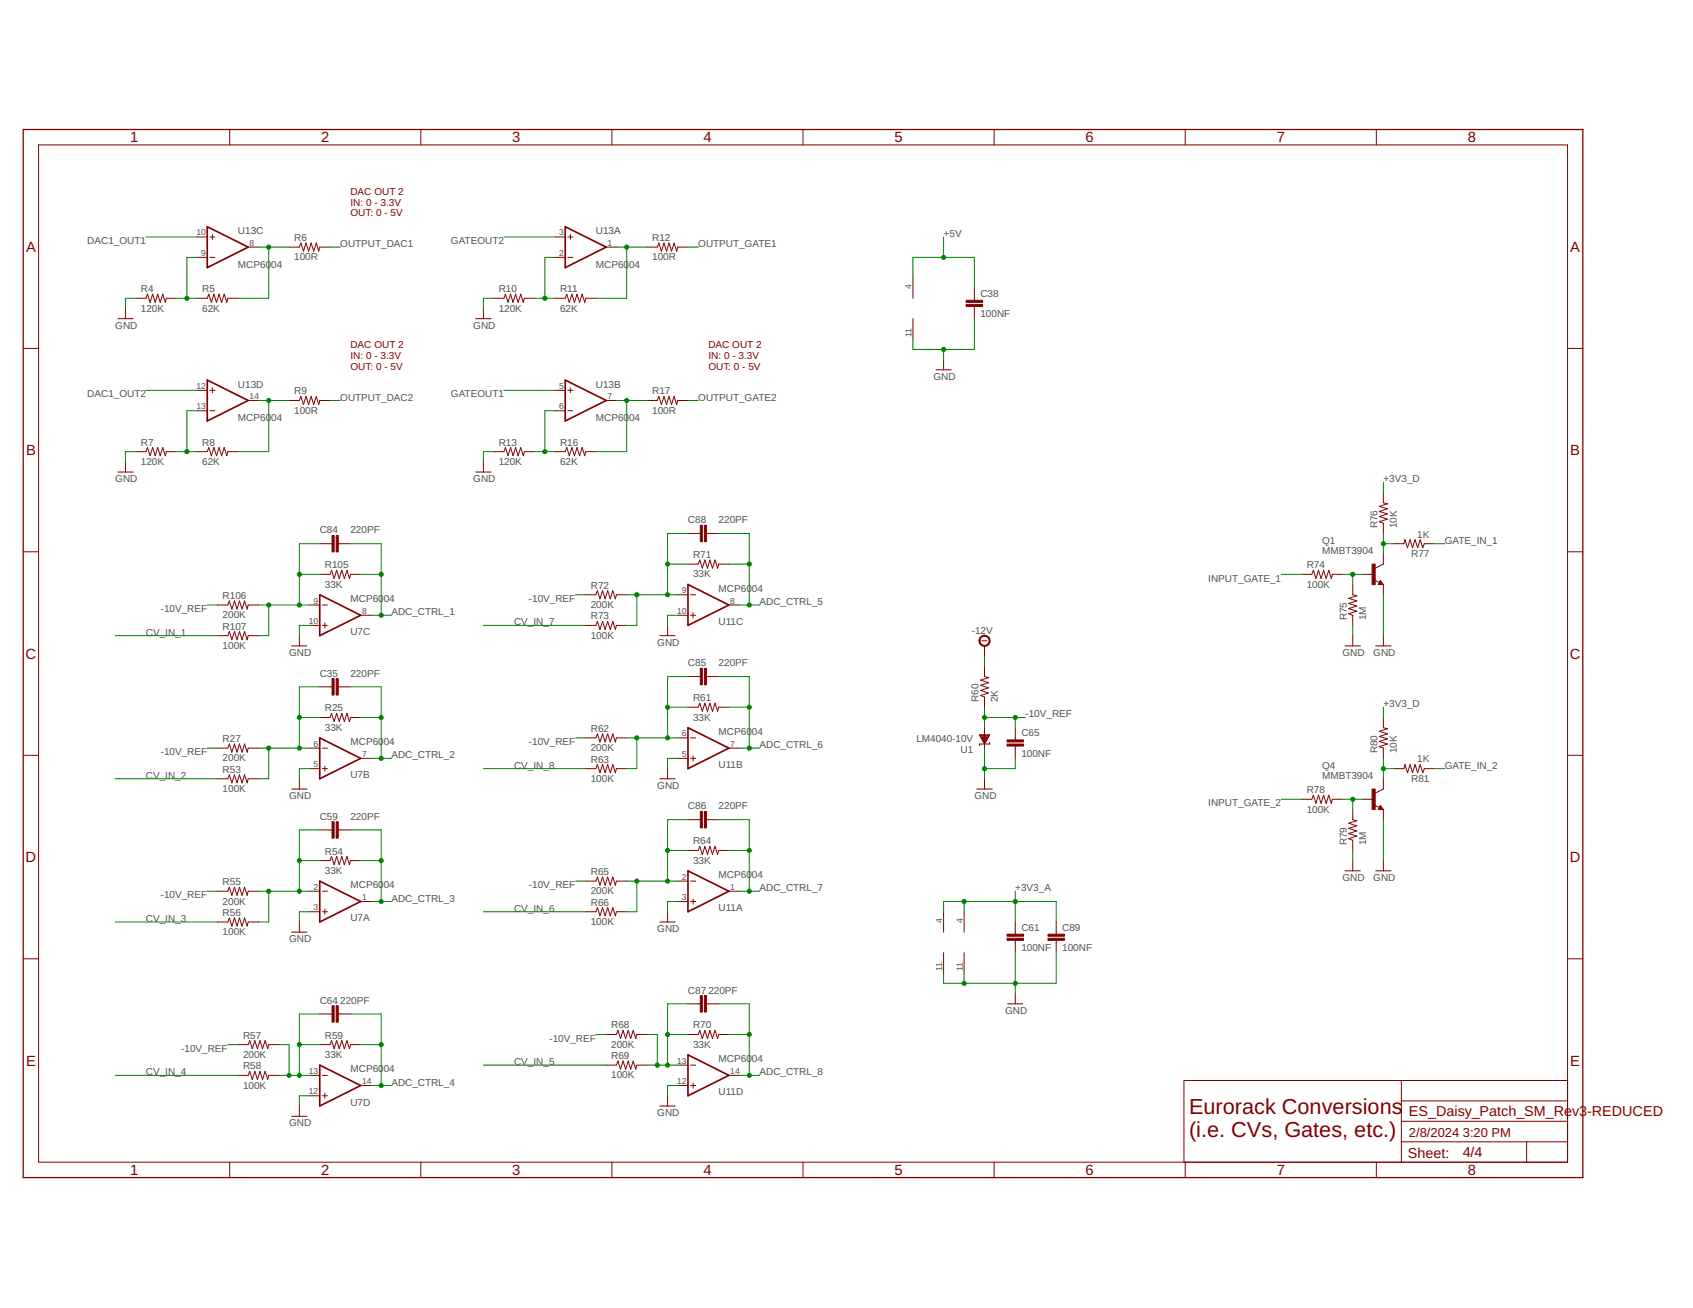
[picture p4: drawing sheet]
<svg xmlns="http://www.w3.org/2000/svg" width="279mm" height="216mm" viewBox="0 0 279 216" stroke-linecap="round" stroke-linejoin="round" font-family="sans-serif">
<g fill="none" stroke="#800000" stroke-width=".17">
<path d="M6.4 23.9h252.3v167.9h-252.3zM32.5 39.1h1.7M34.6 39.1h.9M35.1 38.7v.8M37.9 21.4v2.5M69.4 21.4v2.5M91.6 39.1h1.7M93.7 39.1h.9M94.1 38.7v.8M101 21.4v2.5M132.5 21.4v2.5M164.1 21.4v2.5"/>
<path d="M195.6 21.4v2.5M227.1 21.4v2.5M3.8 57.5h2.6M19.5 52.6h2.5M20.7 50.9v1.7M22.4 49.2h1.7l.2-.6 .5 1.3 .4-1.3 .4 1.3 .4-1.3 .4 1.3 .5-1.3 .4 1.3 .2-.7h1.6M32.5 42.5h1.7M32.5 49.2h1.7l.3-.6 .4 1.3 .4-1.3 .4 1.3 .5-1.3 .4 1.3 .4-1.3 .4 1.3 .2-.7h1.7M34.6 42.5h.9M41 40.8h1.7M47.7 40.8h1.7l.3-.7 .4 1.4 .4-1.4 .4 1.4 .5-1.4 .4 1.4 .4-1.4 .4 1.4 .2-.7h1.7M78.5 52.6h2.5"/>
<path d="M79.8 50.9v1.7M81.5 49.2h1.7l.2-.6 .4 1.3 .5-1.3 .4 1.3 .4-1.3 .4 1.3 .4-1.3 .5 1.3 .1-.7h1.7M91.6 49.2h1.7l.2-.6 .5 1.3 .4-1.3 .4 1.3 .4-1.3 .5 1.3 .4-1.3 .4 1.3 .2-.7h1.6M91.6 42.5h1.7M93.7 42.5h.9M100 40.8h1.7M106.8 40.8h1.7l.2-.7 .5 1.4 .4-1.4 .4 1.4 .4-1.4 .4 1.4 .5-1.4 .4 1.4 .1-.7h1.7M150.7 45.8v3.4M150.7 52.6v3.4M155.7 59.4v1.6M160.8 47.5v2.1M160.8 50.6v2"/>
<path d="M258.7 57.5h2.5M19.5 77.9h2.5M20.7 76.2v1.7M22.4 74.5h1.7l.2-.6 .5 1.3 .4-1.3 .4 1.3 .4-1.3 .4 1.3 .5-1.3 .4 1.3 .2-.7h1.6M32.5 74.5h1.7l.3-.6 .4 1.3 .4-1.3 .4 1.3 .5-1.3 .4 1.3 .4-1.3 .4 1.3 .2-.7h1.7M32.5 64.4h1.7M32.5 67.8h1.7M34.6 64.4h.9M34.6 67.8h.9M35.1 64v.8M41 66.1h1.7M47.7 66.1h1.7l.3-.7 .4 1.4 .4-1.4 .4 1.4 .5-1.4 .4 1.4 .4-1.4 .4 1.4 .2-.7h1.7"/>
<path d="M78.5 77.9h2.5M79.8 76.2v1.7M81.5 74.5h1.7l.2-.6 .4 1.3 .5-1.3 .4 1.3 .4-1.3 .4 1.3 .4-1.3 .5 1.3 .1-.7h1.7M91.6 74.5h1.7l.2-.6 .5 1.3 .4-1.3 .4 1.3 .4-1.3 .5 1.3 .4-1.3 .4 1.3 .2-.7h1.6M91.6 64.4h1.7M91.6 67.8h1.7M93.7 64.4h.9M93.7 67.8h.9M94.1 64v.8M100 66.1h1.7M106.8 66.1h1.7l.2-.7 .5 1.4 .4-1.4 .4 1.4 .4-1.4 .4 1.4 .5-1.4 .4 1.4 .1-.7h1.7M154.5 61h2.5"/>
<path d="M3.8 91.1h2.6M35.9 99.9h1.7l.2-.7 .5 1.3 .4-1.3 .4 1.3 .4-1.3 .4 1.3 .5-1.3 .4 1.3 .2-.6h1.7M51.1 99.9h1.7M52.8 94.8h1.7l.2-.7 .4 1.4 .5-1.4 .4 1.4 .4-1.4 .4 1.4 .5-1.4 .4 1.4 .1-.7h1.7M52.8 89.7h2M53.2 99.9h.8M55.8 89.7h2M96.7 98.2h1.6l.3-.7 .4 1.3 .4-1.3 .5 1.3 .4-1.3 .4 1.3 .4-1.3 .5 1.3 .1-.6h1.7M111.8 98.2h1.7M113.5 93.1h1.7l.3-.7 .4 1.4 .4-1.4 .5 1.4 .4-1.4 .4 1.4 .4-1.4 .4 1.4 .2-.7h1.7M113.5 88.1h2.1M114 98.2h.8"/>
<path d="M116.6 88.1h2M120.3 99.9h1.7M214.8 94.8h1.7l.2-.7 .5 1.4 .4-1.4 .4 1.4 .4-1.4 .5 1.4 .4-1.4 .4 1.4 .2-.7h1.7M223.2 96.5v1.7l.7 .1-1.3 .5 1.3 .4-1.3 .4 1.3 .4-1.3 .5 1.3 .4-1.3 .4 .6 .3v1.6M224.9 94.8h1.7M226.8 95.7l.8 .5M227.8 95.8l.5 .7h-.8zM227.8 96.2l.1 .1h-.3l.2-.3 .3 .4h-.5M228.3 91.4v1.7l-1.4 .7M228.3 81.3v1.7l.7 .2-1.4 .4 1.4 .4-1.4 .4 1.4 .4-1.4 .5 1.4 .4-1.4 .4 .7 .3v1.7M228.3 96.5v1.7M230 89.7h1.7l.2-.6 .4 1.3 .4-1.3 .4 1.3 .4-1.3 .5 1.3 .4-1.3 .4 1.3 .3-.7h1.6"/>
<path d="M258.7 91.1h2.5M35.9 104.9h1.7l.2-.7 .5 1.4 .4-1.4 .4 1.4 .4-1.4 .4 1.4 .5-1.4 .4 1.4 .2-.7h1.7M48.1 106.6h2.6M49.4 104.9v1.7M51.1 103.2h1.7M52.8 118.4h1.7l.2-.6 .4 1.3 .5-1.3 .4 1.3 .4-1.3 .4 1.3 .5-1.3 .4 1.3 .1-.7h1.7M52.8 113.4h2M53.2 103.2h.8M53.6 102.8v.9M55.8 113.4h2M59.5 101.6h1.7M96.7 103.2h1.6l.3-.6 .4 1.3 .4-1.3 .5 1.3 .4-1.3 .4 1.3 .4-1.3 .5 1.3 .1-.7h1.7"/>
<path d="M108.9 104.9h2.5M110.2 103.2v1.7M111.8 101.6h1.7M113.5 116.7h1.7l.3-.6 .4 1.3 .4-1.3 .5 1.3 .4-1.3 .4 1.3 .4-1.3 .4 1.3 .2-.7h1.7M113.5 111.7h2.1M114 101.6h.8M114.4 101.1v.9M116.6 111.7h2M162.1 105.8h.8M162.5 106.6v1.7M162.5 110v1.7l.7 .1-1.4 .5 1.4 .4-1.4 .4 1.4 .4-1.4 .5 1.4 .4-1.4 .4 .7 .3v1.6M222 106.6h2.5"/>
<path d="M223.2 104.9v1.7M227 106.6h2.6M228.3 104.9v1.7M228.3 118.4v1.7l.7 .2-1.4 .4 1.4 .4-1.4 .5 1.4 .4-1.4 .4 1.4 .4-1.4 .4 .7 .3v1.7M3.8 124.7h2.6M35.9 123.5h1.7l.2-.7 .5 1.4 .4-1.4 .4 1.4 .4-1.4 .4 1.4 .5-1.4 .4 1.4 .2-.7h1.7M35.9 128.5h1.7l.2-.6 .5 1.3 .4-1.3 .4 1.3 .4-1.3 .4 1.3 .5-1.3 .4 1.3 .2-.7h1.7M48.1 130.2h2.6M49.4 128.5v1.7M51.1 123.5h1.7M51.1 126.9h1.7M52.8 137h2"/>
<path d="M53.2 123.5h.8M53.2 126.9h.8M53.6 126.4v.9M55.8 137h2M59.5 125.2h1.7M96.7 126.9h1.6l.3-.7 .4 1.4 .4-1.4 .5 1.4 .4-1.4 .4 1.4 .4-1.4 .5 1.4 .1-.7h1.7M96.7 121.8h1.6l.3-.7 .4 1.4 .4-1.4 .5 1.4 .4-1.4 .4 1.4 .4-1.4 .5 1.4 .1-.7h1.7M108.9 128.5h2.5M110.2 126.9v1.6M111.8 125.2h1.7M111.8 121.8h1.7M113.5 135.3h2.1"/>
<path d="M114 125.2h.8M114 121.8h.8M114.4 124.8v.8M116.6 135.3h2M120.3 123.5h1.7M161.2 130.2h2.5M161.6 121.3h1.7l-.8 1.5zM161.7 121.3h1.6M161.7 121.5h1.5M161.8 121.6h1.4M161.9 121.8h1.2M162 121.9h1"/>
<path d="M162.1 122h.8M162.1 122.2h.8M162.2 122.3h.6M162.3 122.4h.4M162.3 122.6h.3M162.4 122.7h.1M162.5 120.1v3.4M162.5 128.5v1.7M163.3 122.6v.2h-1.7v.3M167.6 120.1v2M167.6 123.1v2.1M214.8 131.9h1.7l.2-.6 .5 1.3 .4-1.3 .4 1.3 .4-1.3 .5 1.3 .4-1.3 .4 1.3 .2-.7h1.7"/>
<path d="M223.2 133.6v1.7l.7 .2-1.3 .4 1.3 .4-1.3 .4 1.3 .5-1.3 .4 1.3 .4-1.3 .4 .6 .3v1.7M224.9 131.9h1.7M226.8 132.9l.8 .4M227.8 132.9l.5 .7h-.8zM227.8 133.3l.1 .2h-.3l.2-.4 .3 .4h-.5M228.3 128.5v1.7l-1.4 .7M228.3 133.6v1.7M230 126.9h1.7l.2-.7 .4 1.4 .4-1.4 .4 1.4 .4-1.4 .5 1.4 .4-1.4 .4 1.4 .3-.7h1.6M258.7 124.7h2.5M3.8 158.3h2.6M35.9 147.1h1.7l.2-.6 .5 1.3 .4-1.3 .4 1.3 .4-1.3 .4 1.3 .5-1.3 .4 1.3 .2-.7h1.7M35.9 152.2h1.7l.2-.7 .5 1.4 .4-1.4 .4 1.4 .4-1.4 .4 1.4 .5-1.4 .4 1.4 .2-.7h1.7"/>
<path d="M48.1 153.9h2.6M49.4 152.2v1.7M51.1 147.1h1.7M51.1 150.5h1.7M52.8 142h1.7l.2-.6 .4 1.3 .5-1.3 .4 1.3 .4-1.3 .4 1.3 .5-1.3 .4 1.3 .1-.7h1.7M53.2 147.1h.8M53.2 150.5h.8M53.6 150.1v.8M59.5 148.8h1.7M96.7 150.5h1.6l.3-.7 .4 1.4 .4-1.4 .5 1.4 .4-1.4 .4 1.4 .4-1.4 .5 1.4 .1-.7h1.7M96.7 145.4h1.6l.3-.6 .4 1.3 .4-1.3 .5 1.3 .4-1.3 .4 1.3 .4-1.3 .5 1.3 .1-.7h1.7M108.9 152.2h2.5"/>
<path d="M110.2 150.5v1.7M111.8 148.8h1.7M111.8 145.4h1.7M113.5 140.4h1.7l.3-.7 .4 1.3 .4-1.3 .5 1.3 .4-1.3 .4 1.3 .4-1.3 .4 1.3 .2-.6h1.7M114 148.8h.8M114 145.4h.8M114.4 148.4v.8M120.3 147.1h1.7M155.7 150.5v3.4M155.7 157.2v3.4M159.1 150.5v3.4M159.1 157.2v3.4"/>
<path d="M167.6 152.2v2M167.6 155.2v2M174.3 152.2v2M174.3 155.2v2M222 143.7h2.5M223.2 142v1.7M227 143.7h2.6M228.3 142v1.7M258.7 158.3h2.5M39.3 172.4h1.7l.2-.6 .4 1.3 .5-1.3 .4 1.3 .4-1.3 .4 1.3 .5-1.3 .4 1.3 .1-.7h1.7M39.3 177.5h1.7l.2-.7 .4 1.4 .5-1.4 .4 1.4 .4-1.4 .4 1.4 .5-1.4 .4 1.4 .1-.7h1.7M51.1 177.5h1.7"/>
<path d="M52.8 172.4h1.7l.2-.6 .4 1.3 .5-1.3 .4 1.3 .4-1.3 .4 1.3 .5-1.3 .4 1.3 .1-.7h1.7M52.8 167.4h2M53.2 177.5h.8M55.8 167.4h2M59.5 179.2h1.7M100 170.8h1.7l.3-.7 .4 1.3 .4-1.3 .5 1.3 .4-1.3 .4 1.3 .4-1.3 .4 1.3 .2-.6h1.7M100 175.8h1.7l.3-.7 .4 1.4 .4-1.4 .5 1.4 .4-1.4 .4 1.4 .4-1.4 .4 1.4 .2-.7h1.7M111.8 179.2h1.7M111.8 175.8h1.7M113.5 165.7h2.1M113.5 170.8h1.7l.3-.7 .4 1.3 .4-1.3 .5 1.3 .4-1.3 .4 1.3 .4-1.3 .4 1.3 .2-.6h1.7M114 179.2h.8"/>
<path d="M114 175.8h.8M114.4 178.8v.8M116.6 165.7h2M120.3 177.5h1.7M166.3 165.7h2.5M167.6 164v1.7M231.3 178.4v13.4M258.7 178.4h-63.3v13.4M37.9 191.8v2.6M48.1 184.3h2.6M49.4 182.6v1.7M51.1 180.9h1.7"/>
<path d="M53.2 180.9h.8M53.6 180.4v.9M69.4 191.8v2.6M101 191.8v2.6M108.9 182.6h2.5M110.2 180.9v1.7M132.5 191.8v2.6M164.1 191.8v2.6M195.6 191.8v2.6M227.1 191.8v2.6M231.3 188.5h27.4M231.3 185.1h27.4"/>
<path d="M231.3 181.7h27.4M251.9 188.5v3.3"/>
</g>
<path d="M3.8 21.4h257.4v173h-257.4z" fill="none" stroke="#800000" stroke-width=".21"/>
<g fill="#800000" stroke="#800000" stroke-width=".17">
<path d="M55.5 112h.3v2.7h-.3z"/>
<path d="M54.8 112h.3v2.7h-.3z"/>
<path d="M55.5 135.6h.3v2.7h-.3z"/>
<path d="M54.8 135.6h.3v2.7h-.3z"/>
<path d="M166.2 154.9h2.7v.3h-2.7z"/>
<path d="M166.2 154.2h2.7v.3h-2.7z"/>
<path d="M55.5 166h.3v2.7h-.3z"/>
<path d="M54.8 166h.3v2.7h-.3z"/>
<path d="M166.2 122.8h2.7v.3h-2.7z"/>
<path d="M166.2 122.1h2.7v.4h-2.7z"/>
<path d="M55.5 88.4h.3v2.7h-.3z"/>
<path d="M54.8 88.4h.3v2.7h-.3z"/>
<path d="M116.2 110.3h.4v2.7h-.4z"/>
<path d="M115.6 110.3h.3v2.7h-.3z"/>
<path d="M116.2 133.9h.4v2.8h-.4z"/>
<path d="M115.6 133.9h.3v2.8h-.3z"/>
<path d="M116.2 164.3h.4v2.7h-.4z"/>
<path d="M115.6 164.3h.3v2.7h-.3z"/>
<path d="M116.2 86.7h.4v2.7h-.4z"/>
<path d="M115.6 86.7h.3v2.7h-.3z"/>
<path d="M173 154.9h2.7v.3h-2.7z"/>
<path d="M173 154.2h2.7v.3h-2.7z"/>
<path d="M226.4 93.1h.5v3.4h-.5z"/>
<path d="M226.4 130.2h.5v3.4h-.5z"/>
<path d="M159.4 50.2h2.8v.4h-2.8z"/>
<path d="M159.4 49.6h2.8v.3h-2.8z"/>
</g>
<path d="M34.2 37.4l6.8 3.4-6.8 3.4zM93.3 37.4l6.7 3.4-6.7 3.4zM34.2 62.7l6.8 3.4-6.8 3.4zM93.3 62.7l6.7 3.4-6.7 3.4zM52.8 98.2l6.7 3.4-6.7 3.3zM113.5 96.5l6.8 3.4-6.8 3.3zM52.8 121.8l6.7 3.4-6.7 3.3zM113.5 120.1l6.8 3.4-6.8 3.4zM52.8 145.4l6.7 3.4-6.7 3.4zM113.5 143.7l6.8 3.4-6.8 3.4zM52.8 175.8l6.7 3.4-6.7 3.4zM113.5 174.1l6.8 3.4-6.8 3.4z" fill="none" stroke="#800000" stroke-width=".28"/>
<path d="M161.7 105.2a.93 .93 0 0 1 1.5 0 .93 .93 0 0 1-.4 1.4 .93 .93 0 0 1-1.2-.8h.1a.77 .77 0 0 1 1.2-.7 .77 .77 0 0 1 .1 1.3 .77 .77 0 0 1-1.2-.4l-.1-.2h-.1z" fill-rule="evenodd" fill="#800000" stroke="#800000" stroke-width=".17"/>
<g fill="none" stroke="#008000" stroke-width=".17">
<path d="M24.1 39.1h8.4M83.2 39.1h8.4M155.7 39.1v3.4M22.4 49.2h-1.7v1.7M29.1 49.2h3.4M32.5 42.5h-1.7v6.7M42.7 40.8h5M44.3 40.8v8.4h-5M54.5 40.8h1.7M81.5 49.2h-1.7v1.7M88.2 49.2h3.4M91.6 42.5h-1.7v6.7"/>
<path d="M101.7 40.8h5.1M103.4 40.8v8.4h-5.1M113.5 40.8h1.7M150.7 45.8v-3.3h10.1v5M155.7 57.7v1.7M160.8 52.6v5.1h-10.1v-1.7M22.4 74.5h-1.7v1.7M24.1 64.4h8.4M29.1 74.5h3.4M32.5 67.8h-1.7v6.7M42.7 66.1h5M44.3 66.1v8.4h-5"/>
<path d="M54.5 66.1h1.7M81.5 74.5h-1.7v1.7M83.2 64.4h8.4M88.2 74.5h3.4M91.6 67.8h-1.7v6.7M101.7 66.1h5.1M103.4 66.1v8.4h-5.1M113.5 66.1h1.7M228.3 79.6v1.7M34.2 99.9h1.7M42.7 99.9h8.4M44.3 99.9v5h-1.6"/>
<path d="M49.4 94.8h3.4M52.8 89.7h-3.4v10.2M57.8 89.7h5.1v11.9M59.5 94.8h3.4M95 98.2h1.7M103.4 98.2h8.4M105.1 98.2v5h-1.7M110.2 93.1h3.3M113.5 88.1h-3.3v10.1M118.6 88.1h5.1v11.8M120.3 93.1h3.4M122 99.9h3.3"/>
<path d="M211.4 94.8h3.4M221.6 94.8h3.3M223.2 94.8v1.7M228.3 88.1v3.3M228.3 98.2v6.7M228.3 89.7h1.7M236.7 89.7h1.7M19 104.9h16.9M49.4 118.4h3.4M51.1 103.2h-1.7v1.7M52.8 113.4h-3.4v10.1M57.8 113.4h5.1v11.8"/>
<path d="M59.5 118.4h3.4M61.2 101.6h3.4M79.8 103.2h16.9M110.2 116.7h3.3M111.8 101.6h-1.6v1.6M113.5 111.7h-3.3v10.1M118.6 111.7h5.1v11.8M120.3 116.7h3.4M162.5 108.3v1.7M162.5 116.7v3.4M162.5 118.4h6.7M167.6 118.4v1.7"/>
<path d="M223.2 103.2v1.7M228.3 116.7v1.7M19 128.5h16.9M34.2 123.5h1.7M42.7 123.5h8.4M44.3 123.5v5h-1.6M51.1 126.9h-1.7v1.6M52.8 137h-3.4v10.1M57.8 137h5.1v11.8M61.2 125.2h3.4M79.8 126.9h16.9M95 121.8h1.7"/>
<path d="M103.4 121.8h8.4M105.1 121.8v5.1h-1.7M111.8 125.2h-1.6v1.7M113.5 135.3h-3.3v10.1M118.6 135.3h5.1v11.8M122 123.5h3.3M162.5 123.5v5M167.6 125.2v1.7h-5.1M211.4 131.9h3.4M221.6 131.9h3.3M223.2 131.9v1.7M228.3 126.9h1.7"/>
<path d="M228.3 125.2v3.3M228.3 135.3v6.7M236.7 126.9h1.7M19 152.2h16.9M34.2 147.1h1.7M42.7 147.1h8.4M44.3 147.1v5.1h-1.6M49.4 142h3.4M51.1 150.5h-1.7v1.7M59.5 142h3.4M61.2 148.8h3.4M79.8 150.5h16.9"/>
<path d="M95 145.4h1.7M103.4 145.4h8.4M105.1 145.4v5.1h-1.7M110.2 140.4h3.3M111.8 148.8h-1.6v1.7M120.3 140.4h3.4M122 147.1h3.3M155.7 150.5v-1.7h18.6v3.4M159.1 148.8v1.7M167.6 147.1v5.1M167.6 157.2v6.8M174.3 157.2v5.1h-18.6v-1.7"/>
<path d="M223.2 140.4v1.6M19 177.5h20.3M37.6 172.4h1.7M46 172.4h1.7v5.1M46 177.5h5.1M49.4 172.4h3.4M52.8 167.4h-3.4v10.1M57.8 167.4h5.1v11.8M59.5 172.4h3.4M61.2 179.2h3.4M79.8 175.8h20.2M98.3 170.8h1.7"/>
<path d="M106.8 170.8h1.7v5M106.8 175.8h5M110.2 170.8h3.3M111.8 179.2h-1.6v1.7M113.5 165.7h-3.3v10.1M118.6 165.7h5.1v11.8M120.3 170.8h3.4M122 177.5h3.3M159.1 160.6v1.7M51.1 180.9h-1.7v1.7"/>
</g>
<g fill="#008000" stroke="#008000" stroke-width=".17">
<circle cx="167.6" cy="162.3" r=".34"/>
<circle cx="159.1" cy="162.3" r=".34"/>
<circle cx="162.5" cy="126.9" r=".34"/>
<circle cx="155.7" cy="57.7" r=".34"/>
<circle cx="167.6" cy="148.8" r=".34"/>
<circle cx="159.1" cy="148.8" r=".34"/>
<circle cx="162.5" cy="118.4" r=".34"/>
<circle cx="167.6" cy="118.4" r=".34"/>
<circle cx="44.3" cy="123.5" r=".34"/>
<circle cx="49.4" cy="123.5" r=".34"/>
<circle cx="49.4" cy="118.4" r=".34"/>
<circle cx="44.3" cy="147.1" r=".34"/>
<circle cx="49.4" cy="147.1" r=".34"/>
<circle cx="49.4" cy="142" r=".34"/>
<circle cx="62.9" cy="142" r=".34"/>
<circle cx="62.9" cy="148.8" r=".34"/>
<circle cx="47.7" cy="177.5" r=".34"/>
<circle cx="49.4" cy="177.5" r=".34"/>
<circle cx="49.4" cy="172.4" r=".34"/>
<circle cx="62.9" cy="172.4" r=".34"/>
<circle cx="62.9" cy="179.2" r=".34"/>
<circle cx="62.9" cy="118.4" r=".34"/>
<circle cx="62.9" cy="125.2" r=".34"/>
<circle cx="44.3" cy="99.9" r=".34"/>
<circle cx="49.4" cy="99.9" r=".34"/>
<circle cx="49.4" cy="94.8" r=".34"/>
<circle cx="62.9" cy="94.8" r=".34"/>
<circle cx="62.9" cy="101.6" r=".34"/>
<circle cx="105.1" cy="121.8" r=".34"/>
<circle cx="110.2" cy="121.8" r=".34"/>
<circle cx="110.2" cy="116.7" r=".34"/>
<circle cx="105.1" cy="145.4" r=".34"/>
<circle cx="110.2" cy="145.4" r=".34"/>
<circle cx="110.2" cy="140.4" r=".34"/>
<circle cx="108.5" cy="175.8" r=".34"/>
<circle cx="110.2" cy="175.8" r=".34"/>
<circle cx="110.2" cy="170.8" r=".34"/>
<circle cx="105.1" cy="98.2" r=".34"/>
<circle cx="110.2" cy="98.2" r=".34"/>
<circle cx="110.2" cy="93.1" r=".34"/>
<circle cx="123.7" cy="170.8" r=".34"/>
<circle cx="123.7" cy="177.5" r=".34"/>
<circle cx="123.7" cy="140.4" r=".34"/>
<circle cx="123.7" cy="147.1" r=".34"/>
<circle cx="123.7" cy="116.7" r=".34"/>
<circle cx="123.7" cy="123.5" r=".34"/>
<circle cx="123.7" cy="93.1" r=".34"/>
<circle cx="123.7" cy="99.9" r=".34"/>
<circle cx="223.2" cy="94.8" r=".34"/>
<circle cx="228.3" cy="89.7" r=".34"/>
<circle cx="223.2" cy="131.9" r=".34"/>
<circle cx="228.3" cy="126.9" r=".34"/>
<circle cx="30.8" cy="49.2" r=".34"/>
<circle cx="44.3" cy="40.8" r=".34"/>
<circle cx="30.8" cy="74.5" r=".34"/>
<circle cx="44.3" cy="66.1" r=".34"/>
<circle cx="89.9" cy="49.2" r=".34"/>
<circle cx="103.4" cy="40.8" r=".34"/>
<circle cx="89.9" cy="74.5" r=".34"/>
<circle cx="103.4" cy="66.1" r=".34"/>
<circle cx="155.7" cy="42.5" r=".34"/>
</g>
<g font-size="3.6" fill="#800000">
<text x="196.2" y="183.8">Eurorack Conversions</text>
<text x="196.2" y="187.6">(i.e. CVs, Gates, etc.)</text>
</g>
<g font-size="2.4" fill="#800000">
<text x="21.5" y="23.5">1</text>
<text x="53" y="23.5">2</text>
<text x="84.5" y="23.5">3</text>
<text x="116.1" y="23.5">4</text>
<text x="147.6" y="23.5">5</text>
<text x="179.2" y="23.5">6</text>
<text x="210.7" y="23.5">7</text>
<text x="242.2" y="23.5">8</text>
<text x="4.3" y="41.6">A</text>
<text x="259.2" y="41.6">A</text>
<text x="4.3" y="75.2">B</text>
<text x="259.2" y="75.2">B</text>
<text x="4.2" y="108.7">C</text>
<text x="259.1" y="108.7">C</text>
<text x="4.2" y="142.3">D</text>
<text x="259.1" y="142.3">D</text>
<text x="4.3" y="175.9">E</text>
<text x="259.2" y="175.9">E</text>
<text x="232.5" y="184.2">ES_Daisy_Patch_SM_Rev3</text>
<text x="261.9" y="184.2">-REDUCED</text>
<text x="232.4" y="191.1">Sheet:</text>
<text x="241.4" y="191">4/4</text>
<text x="21.5" y="194">1</text>
<text x="53" y="194">2</text>
<text x="84.5" y="194">3</text>
<text x="116.1" y="194">4</text>
<text x="147.6" y="194">5</text>
<text x="179.2" y="194">6</text>
<text x="210.7" y="194">7</text>
<text x="242.2" y="194">8</text>
</g>
<g font-size="2.1" fill="#800000">
<text x="232.5" y="187.6">2/8/2024</text>
<text x="241.4" y="187.6">3:20 PM</text>
</g>
<g font-size="1.7" fill="#800000">
<text x="57.8" y="32.2">DAC OUT 2</text>
<text x="57.8" y="34">IN: 0 - 3.3V</text>
<text x="57.8" y="35.7">OUT: 0 - 5V</text>
<text x="57.8" y="57.5">DAC OUT 2</text>
<text x="57.8" y="59.3">IN: 0 - 3.3V</text>
<text x="116.9" y="57.5">DAC OUT 2</text>
<text x="116.9" y="59.3">IN: 0 - 3.3V</text>
<text x="57.8" y="61">OUT: 0 - 5V</text>
<text x="116.9" y="61">OUT: 0 - 5V</text>
</g>
<g font-size="1.7" fill="#505050">
<text x="14.4" y="40.3">DAC1_OUT1</text>
<text x="39.3" y="38.7">U13C</text>
<text x="48.6" y="39.8">R6</text>
<text x="56.2" y="40.8">OUTPUT_DAC1</text>
<text x="74.4" y="40.3">GATEOUT2</text>
<text x="98.3" y="38.7">U13A</text>
<text x="107.6" y="39.8">R12</text>
<text x="115.2" y="40.8">OUTPUT_GATE1</text>
<text x="155.7" y="39.1">+5V</text>
<text x="39.3" y="44.2">MCP60</text>
<text x="44.8" y="44.2">04</text>
<text x="48.6" y="43">100R</text>
<text x="98.3" y="44.2">MCP60</text>
<text x="103.8" y="44.2">04</text>
<text x="107.6" y="43">100R</text>
<text x="23.2" y="51.4">120K</text>
<text x="23.2" y="48.2">R4</text>
<text x="33.4" y="51.4">62K</text>
<text x="33.4" y="48.2">R5</text>
<text x="82.3" y="51.4">120K</text>
<text x="82.3" y="48.2">R10</text>
<text x="92.4" y="51.4">62K</text>
<text x="92.4" y="48.2">R11</text>
<text x="161.8" y="52.4">100NF</text>
<text x="161.8" y="49">C38</text>
<text x="19" y="54.3">GND</text>
<text x="78.1" y="54.3">GND</text>
<text x="14.4" y="65.6">DAC1_OUT2</text>
<text x="39.3" y="64">U13D</text>
<text x="48.6" y="65.1">R9</text>
<text x="74.4" y="65.6">GATEOUT1</text>
<text x="98.3" y="64">U13B</text>
<text x="107.6" y="65.1">R17</text>
<text x="154" y="62.7">GND</text>
<text x="39.3" y="69.5">MCP60</text>
<text x="44.8" y="69.5">04</text>
<text x="48.6" y="68.3">100R</text>
<text x="56.2" y="66.1">OUTPUT_DAC2</text>
<text x="98.3" y="69.5">MCP60</text>
<text x="103.8" y="69.5">04</text>
<text x="107.6" y="68.3">100R</text>
<text x="115.2" y="66.1">OUTPUT_GATE2</text>
<text x="23.2" y="76.7">120K</text>
<text x="23.2" y="73.6">R7</text>
<text x="33.4" y="76.7">62K</text>
<text x="33.4" y="73.6">R8</text>
<text x="82.3" y="76.7">120K</text>
<text x="82.3" y="73.6">R13</text>
<text x="92.4" y="76.7">62K</text>
<text x="92.4" y="73.6">R16</text>
<text x="19" y="79.6">GND</text>
<text x="78.1" y="79.6">GND</text>
<text x="228.3" y="79.6">+3V3_D</text>
<text x="52.8" y="88">C84</text>
<text x="57.8" y="88">220PF</text>
<text x="113.5" y="86.4">C88</text>
<text x="118.6" y="86.4">220PF</text>
<text x="218.2" y="89.7">Q1</text>
<text x="227.3" y="87.2" transform="rotate(-90 227.3 87.2)">R76</text>
<text x="230.5" y="87.2" transform="rotate(-90 230.5 87.2)">10K</text>
<text x="233.9" y="88.7">1K</text>
<text x="238.4" y="89.7">GATE_IN_1</text>
<text x="53.6" y="93.8">R105</text>
<text x="114.4" y="95.3">33K</text>
<text x="114.4" y="92.1">R71</text>
<text x="199.4" y="96">INPUT_GATE_1</text>
<text x="215.7" y="93.8">R74</text>
<text x="218.2" y="91.4">MMBT3904</text>
<text x="232.9" y="91.9">R77</text>
<text x="26.5" y="101">-10V_REF</text>
<text x="36.7" y="98.9">R106</text>
<text x="53.6" y="97">33K</text>
<text x="57.8" y="99.4">MCP60</text>
<text x="63.3" y="99.4">04</text>
<text x="64.6" y="101.6">ADC_CTRL_1</text>
<text x="87.3" y="99.4">-10V_REF</text>
<text x="97.5" y="100.4">200K</text>
<text x="97.5" y="97.2">R72</text>
<text x="118.6" y="97.7">MCP60</text>
<text x="124.1" y="97.7">04</text>
<text x="125.4" y="99.9">ADC_CTRL_5</text>
<text x="215.7" y="97">100K</text>
<text x="24.1" y="104.9">CV_IN_1</text>
<text x="36.7" y="102.1">200K</text>
<text x="36.7" y="107.1">100K</text>
<text x="36.7" y="103.9">R107</text>
<text x="57.8" y="104.8">U7C</text>
<text x="84.8" y="103.2">CV_IN_7</text>
<text x="97.5" y="105.4">100K</text>
<text x="97.5" y="102.2">R73</text>
<text x="108.5" y="106.6">GND</text>
<text x="118.6" y="103.2">U11C</text>
<text x="160.4" y="104.7">-12V</text>
<text x="222.2" y="102.4" transform="rotate(-90 222.2 102.4)">R75</text>
<text x="225.4" y="102.4" transform="rotate(-90 225.4 102.4)">1M</text>
<text x="47.7" y="108.3">GND</text>
<text x="52.8" y="111.7">C35</text>
<text x="57.8" y="111.7">220PF</text>
<text x="113.5" y="110">C85</text>
<text x="118.6" y="110">220PF</text>
<text x="221.6" y="108.3">GND</text>
<text x="226.6" y="108.3">GND</text>
<text x="53.6" y="117.4">R25</text>
<text x="114.4" y="118.9">33K</text>
<text x="114.4" y="115.7">R61</text>
<text x="161.5" y="115.9" transform="rotate(-90 161.5 115.9)">R60</text>
<text x="164.7" y="115.9" transform="rotate(-90 164.7 115.9)">2K</text>
<text x="169.2" y="118.4">-10V_REF</text>
<text x="228.3" y="116.7">+3V3_D</text>
<text x="26.5" y="124.7">-10V_REF</text>
<text x="36.7" y="125.7">200K</text>
<text x="36.7" y="122.5">R27</text>
<text x="53.6" y="120.6">33K</text>
<text x="57.8" y="123">MCP60</text>
<text x="63.3" y="123">04</text>
<text x="64.6" y="125.2">ADC_CTRL_2</text>
<text x="87.3" y="123">-10V_REF</text>
<text x="97.5" y="124">200K</text>
<text x="97.5" y="120.8">R62</text>
<text x="97.5" y="125.9">R63</text>
<text x="118.6" y="121.3">MCP60</text>
<text x="124.1" y="121.3">04</text>
<text x="125.4" y="123.5">ADC_CTRL_6</text>
<text x="151.2" y="122.4">LM4040-10V</text>
<text x="158.5" y="124.3">U1</text>
<text x="168.6" y="124.9">100NF</text>
<text x="168.6" y="121.5">C65</text>
<text x="227.3" y="124.3" transform="rotate(-90 227.3 124.3)">R80</text>
<text x="230.5" y="124.3" transform="rotate(-90 230.5 124.3)">10K</text>
<text x="233.9" y="125.9">1K</text>
<text x="24.1" y="128.6">CV_IN_2</text>
<text x="36.7" y="130.7">100K</text>
<text x="36.7" y="127.6">R53</text>
<text x="47.7" y="131.9">GND</text>
<text x="57.8" y="128.5">U7B</text>
<text x="84.8" y="126.9">CV_IN_8</text>
<text x="97.5" y="129.1">100K</text>
<text x="108.5" y="130.2">GND</text>
<text x="118.6" y="126.8">U11B</text>
<text x="160.8" y="131.9">GND</text>
<text x="215.7" y="130.9">R78</text>
<text x="218.2" y="128.6">MMBT3904</text>
<text x="218.2" y="126.9">Q4</text>
<text x="232.9" y="129">R81</text>
<text x="238.4" y="126.9">GATE_IN_2</text>
<text x="52.8" y="135.3">C59</text>
<text x="57.8" y="135.3">220PF</text>
<text x="113.5" y="133.6">C86</text>
<text x="118.6" y="133.6">220PF</text>
<text x="199.4" y="133.1">INPUT_GATE_2</text>
<text x="215.7" y="134.1">100K</text>
<text x="53.6" y="141.1">R54</text>
<text x="114.4" y="142.6">33K</text>
<text x="114.4" y="139.4">R64</text>
<text x="222.2" y="139.5" transform="rotate(-90 222.2 139.5)">R79</text>
<text x="225.4" y="139.5" transform="rotate(-90 225.4 139.5)">1M</text>
<text x="26.5" y="148.3">-10V_REF</text>
<text x="36.7" y="149.3">200K</text>
<text x="36.7" y="146.1">R55</text>
<text x="53.6" y="144.2">33K</text>
<text x="57.8" y="146.6">MCP60</text>
<text x="63.3" y="146.6">04</text>
<text x="64.6" y="148.8">ADC_CTRL_3</text>
<text x="87.3" y="146.6">-10V_REF</text>
<text x="97.5" y="147.6">200K</text>
<text x="97.5" y="144.4">R65</text>
<text x="97.5" y="149.5">R66</text>
<text x="118.6" y="144.9">MCP60</text>
<text x="124.1" y="144.9">04</text>
<text x="125.4" y="147.1">ADC_CTRL_7</text>
<text x="167.5" y="147.1">+3V3_A</text>
<text x="221.6" y="145.4">GND</text>
<text x="226.6" y="145.4">GND</text>
<text x="24.1" y="152.2">CV_IN_3</text>
<text x="36.7" y="154.4">100K</text>
<text x="36.7" y="151.2">R56</text>
<text x="47.7" y="155.6">GND</text>
<text x="57.8" y="152.1">U7A</text>
<text x="84.8" y="150.5">CV_IN_6</text>
<text x="97.5" y="152.7">100K</text>
<text x="108.5" y="153.9">GND</text>
<text x="118.6" y="150.4">U11A</text>
<text x="168.6" y="153.6">C61</text>
<text x="175.3" y="153.6">C89</text>
<text x="168.6" y="157">100NF</text>
<text x="175.3" y="157">100NF</text>
<text x="52.8" y="165.7">C64</text>
<text x="56.2" y="165.7">220PF</text>
<text x="113.5" y="164">C87</text>
<text x="116.9" y="164">220PF</text>
<text x="165.9" y="167.4">GND</text>
<text x="29.9" y="173.6">-10V_REF</text>
<text x="40.1" y="171.4">R57</text>
<text x="53.6" y="171.4">R59</text>
<text x="90.7" y="171.9">-10V_REF</text>
<text x="100.9" y="172.9">200K</text>
<text x="100.9" y="169.8">R68</text>
<text x="114.4" y="172.9">33K</text>
<text x="114.4" y="169.8">R70</text>
<text x="24.1" y="177.5">CV_IN_4</text>
<text x="40.1" y="174.6">200K</text>
<text x="40.1" y="179.7">100K</text>
<text x="40.1" y="176.5">R58</text>
<text x="53.6" y="174.6">33K</text>
<text x="57.8" y="177">MCP60</text>
<text x="63.3" y="177">04</text>
<text x="64.6" y="179.2">ADC_CTRL_4</text>
<text x="84.8" y="175.8">CV_IN_5</text>
<text x="100.9" y="178">100K</text>
<text x="100.9" y="174.8">R69</text>
<text x="118.6" y="175.3">MCP60</text>
<text x="124.1" y="175.3">04</text>
<text x="125.4" y="177.5">ADC_CTRL_8</text>
<text x="47.7" y="185.9">GND</text>
<text x="57.8" y="182.5">U7D</text>
<text x="108.5" y="184.2">GND</text>
<text x="118.6" y="180.8">U11D</text>
</g>
<g font-size="1.4" fill="#505050">
<text x="32.4" y="38.9">10</text>
<text x="41.2" y="40.6">8</text>
<text x="92.3" y="38.9">3</text>
<text x="100.3" y="40.6">1</text>
<text x="33.2" y="42.2">9</text>
<text x="92.3" y="42.2">2</text>
<text x="150.4" y="47.7" transform="rotate(-90 150.4 47.7)">4</text>
<text x="150.4" y="55.6" transform="rotate(-90 150.4 55.6)">11</text>
<text x="32.4" y="64.2">12</text>
<text x="41.2" y="65.9">14</text>
<text x="92.3" y="64.2">5</text>
<text x="100.3" y="65.9">7</text>
<text x="32.4" y="67.6">13</text>
<text x="92.3" y="67.6">6</text>
<text x="51.8" y="99.6">9</text>
<text x="59.8" y="101.3">8</text>
<text x="111.7" y="101.3">10</text>
<text x="112.5" y="97.9">9</text>
<text x="120.5" y="99.6">8</text>
<text x="51" y="103">10</text>
<text x="51.8" y="123.3">6</text>
<text x="59.8" y="124.9">7</text>
<text x="112.5" y="124.9">5</text>
<text x="112.5" y="121.6">6</text>
<text x="120.5" y="123.3">7</text>
<text x="51.8" y="126.6">5</text>
<text x="51.8" y="146.9">2</text>
<text x="59.8" y="148.6">1</text>
<text x="112.5" y="148.6">3</text>
<text x="112.5" y="145.2">2</text>
<text x="120.5" y="146.9">1</text>
<text x="51.8" y="150.3">3</text>
<text x="155.5" y="152.3" transform="rotate(-90 155.5 152.3)">4</text>
<text x="158.9" y="152.3" transform="rotate(-90 158.9 152.3)">4</text>
<text x="155.5" y="160.3" transform="rotate(-90 155.5 160.3)">11</text>
<text x="158.9" y="160.3" transform="rotate(-90 158.9 160.3)">11</text>
<text x="51" y="177.3">13</text>
<text x="59.8" y="178.9">14</text>
<text x="111.7" y="178.9">12</text>
<text x="111.7" y="175.6">13</text>
<text x="120.5" y="177.3">14</text>
<text x="51" y="180.6">12</text>
</g>
</svg>
